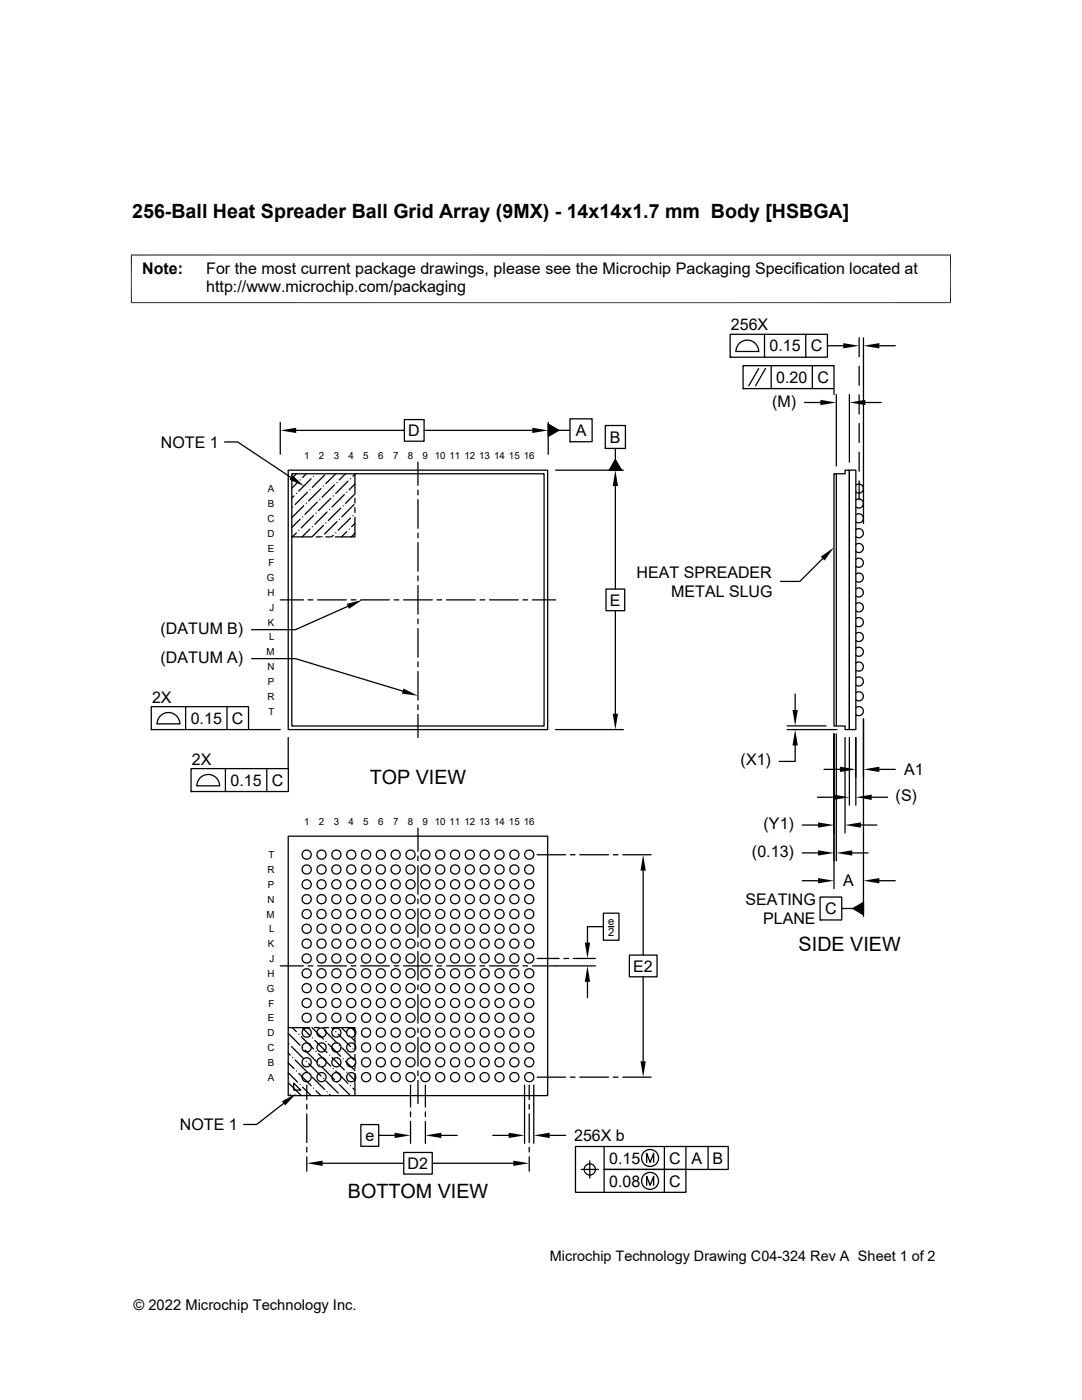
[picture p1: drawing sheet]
<svg xmlns="http://www.w3.org/2000/svg" width="216mm" height="279mm" viewBox="0 0 216 279" stroke-linecap="round" stroke-linejoin="round" font-family="sans-serif">
<g fill="none" stroke="#000" stroke-width=".25">
<path d="M145.7 66.7h19.4v4.6h-19.4zM145.7 71.3h.1M146.8 70.1h4.6a2.26 2.26 0 0 0-2.3-2.2 2.26 2.26 0 0 0-2.2 2.2M148.3 73h18.1v4.6h-18.1zM148.3 77.6h.1M151.4 73.6l-2 3.4M152.5 66.7v4.6M152.7 73.6l-1.9 3.4M153.9 73v4.6M160.8 66.7v4.6M162.1 73v4.6M165.1 69h3.2"/>
<path d="M166.4 77.6v1.1M166.9 78.7v14.3M169.5 78.7v13.5M171.4 67.4v3.8M171.4 73.1v3.8M171.4 78.8v3.8M172.3 67.4v37.1M175.5 69h3.1M44.8 88.2h2.6l10.6 7.1M55.9 84.3v6.4M57.5 93.8h51.8v51.8h-51.8zM58.2 94.6h50.4v50.3h-50.4z"/>
<path d="M58.7 99l-.5 .4M59.1 85.9h21.6M59.1 94.6l-.9 .9M59.1 98.5h.1M59.4 96.3l-1.2 1.1M59.9 95.8h.1M61.1 94.6l-.7 .7M61.3 98.2l-2.4 2.5M61.8 97.7h.1M62.1 95.5l-2.5 2.5M62.6 95.1h.1M63.8 99.7h.1"/>
<path d="M64.1 97.5l-2.5 2.4M64.5 97h.1M64.8 94.8l-2.5 2.5M66 99.5l-2.5 2.4M66.5 99h.1M66.7 96.8l-2.4 2.4M67 94.6l-2 1.9M67.2 96.3h.1M68.7 98.7l-2.4 2.5M68.9 94.6l-1.2 1.2M69.2 98.2h.1M69.4 96l-2.4 2.5"/>
<path d="M69.9 95.5h.1M70.8 96.6l-1.1 1.1M70.8 94.7l-.4 .4M70.8 98.6l-1.9 1.9M70.8 94.6v3.9M70.8 99.4v1M80.7 83.7h3.9v4.4h-3.9zM83.4 92.2v4.7M83.4 97.8v1M83.4 99.7v5.7M84.6 85.9h21.6M109.4 84.6l2.1 1.3-2.1 1.2z"/>
<path d="M109.4 84.3v6.4M110.9 93.8h13.5M111.5 85.9h2.2M113.7 83.6h4.5v4.6h-4.5zM113.7 88.2h.1M120.8 84.9h4v4.6h-4zM120.8 89.5h.1M122.8 97v20.6M122.8 91.7l1.2 2.1h-2.4zM122.8 89.5v2.2M160.5 80.3h3.2M166.4 94.6h2.2v-.8h.9v51.8h-.9v-.7h-2.2z"/>
<path d="M166.9 94.6v50.3M169.5 93.8h1.3v51.8h-1.3zM170.8 99.8a.91 .91 0 0 1 1.2 .1 .91 .91 0 0 1 0 1.2 .91 .91 0 0 1-1.2 .1M170.8 96.8a.91 .91 0 0 1 1.2 .1 .91 .91 0 0 1 0 1.2 .91 .91 0 0 1-1.2 .1M171.4 84.5v3.8M171.4 90.2v3.8M171.4 95.9v3.8M172.7 80.3h3.1M55.9 119.7h4.6M58.2 107.1h3.9M58.4 101.2h.1M59.1 106.3l-.8 .8"/>
<path d="M59.6 105.8h.1M59.9 103.6l-1.7 1.7M60.4 103.1h.1M60.6 100.9l-2.4 2.4M61.1 100.5h.1M61.5 119.7h.9M61.8 105.6l-1.5 1.5M62.3 105.1h.1M62.6 102.9l-2.5 2.4M63.1 102.4h.1M63.1 107.1h1M63.3 100.2l-2.4 2.5"/>
<path d="M63.4 119.7h5.7M64.3 107.1h.1M64.5 104.9l-2.2 2.2M65 107.1h1M65 104.4h.1M65.3 102.2l-2.5 2.4M65.8 101.7h.1M66.5 106.8l-.3 .3M67 106.3h.1M67.2 104.1l-2.4 2.5M67.7 103.6h.1M68 101.4l-2.5 2.5"/>
<path d="M68.5 100.9h.1M69.2 106.1l-1.1 1M69.7 105.6h.1M69.9 103.4l-2.4 2.4M70.1 119.7h.9M70.4 102.9h.1M70.7 100.7l-2.5 2.4M70.8 104.5l-.6 .6M70.8 103.2v3.9h-3.9M70.8 101.3v1M70.8 106.4l-.7 .7M72 119.7h5.7"/>
<path d="M78.6 119.7h1M80.5 119.7h5.8M83.4 106.4v.9M83.4 108.3v5.7M83.4 115v.9M83.4 116.9v5.7M87.2 119.7h1M89.1 119.7h5.7M95.8 119.7h.9M97.7 119.7h5.7M104.4 119.7h.9M106.3 119.7h4.6"/>
<path d="M120.9 117.6h3.8v4.3h-3.8zM164.1 111.5l-4.5 4.5h-3.9M170.8 117.5a.91 .91 0 0 1 1.2 .1 .91 .91 0 0 1 0 1.3 .91 .91 0 0 1-1.2 0M170.8 114.6a.91 .91 0 0 1 1.2 0 .91 .91 0 0 1 0 1.3 .91 .91 0 0 1-1.2 .1M170.8 111.6a.91 .91 0 0 1 1.2 .1 .91 .91 0 0 1 0 1.2 .91 .91 0 0 1-1.2 .1M170.8 108.7a.91 .91 0 0 1 1.2 0 .91 .91 0 0 1 0 1.3 .91 .91 0 0 1-1.2 .1M170.8 105.7a.91 .91 0 0 1 1.2 .1 .91 .91 0 0 1 0 1.2 .91 .91 0 0 1-1.2 .1M170.8 102.7a.91 .91 0 0 1 1.2 .1 .91 .91 0 0 1 0 1.3 .91 .91 0 0 1-1.2 0M50.2 131.4h8.7l21.5 6.5M69.4 121l-10.5 4.7h-8.7M83.4 123.5v1M83.4 125.4v5.7"/>
<path d="M83.4 132.1v1M83.4 134v5.7M122.8 121.9v20.5M158.7 138.5v3.2M170.8 138.3a.91 .91 0 0 1 1.2 0 .91 .91 0 0 1 0 1.3 .91 .91 0 0 1-1.2 .1M170.8 135.3a.91 .91 0 0 1 1.2 .1 .91 .91 0 0 1 0 1.2 .91 .91 0 0 1-1.2 .1M170.8 132.3a.91 .91 0 0 1 1.2 .1 .91 .91 0 0 1 0 1.3 .91 .91 0 0 1-1.2 0M170.8 129.4a.91 .91 0 0 1 1.2 0 .91 .91 0 0 1 0 1.3 .91 .91 0 0 1-1.2 .1M170.8 126.4a.91 .91 0 0 1 1.2 .1 .91 .91 0 0 1 0 1.3 .91 .91 0 0 1-1.2 0M170.8 123.5a.91 .91 0 0 1 1.2 0 .91 .91 0 0 1 0 1.3 .91 .91 0 0 1-1.2 .1M170.8 120.5a.91 .91 0 0 1 1.2 .1 .91 .91 0 0 1 0 1.2 .91 .91 0 0 1-1.2 .1M30.2 141h19.4v4.6h-19.4z"/>
<path d="M30.2 145.6h.1M35.9 144.5a2.26 2.26 0 0 0-2.3-2.3 2.26 2.26 0 0 0-2.3 2.3h4.6M37 141v4.6M38.1 153.4h19.4v4.6h-19.4zM38.1 158h.1M39.3 156.8h4.5M39.3 156.8a2.26 2.26 0 0 1 2.3-2.2 2.26 2.26 0 0 1 2.2 2.2M45 153.4v4.6M45.3 141v4.6M49.6 145.6h6.3M53.2 153.4v4.6M57.5 147.2v6.2"/>
<path d="M83.4 140.7v.9M83.4 142.6v4.6M110.9 145.6h13.5M157.1 145.6h9.9M157.1 144.9h7.7M158.7 148.8v3.2h-3.2M163.1 159.1h3.2M164.4 153.5h3.2M166.4 146.5v30.9M166.9 146.5v25.3M168.6 147.2v19M169.5 147.2v13.5"/>
<path d="M170.8 141.2a.91 .91 0 0 1 1.2 .1 .91 .91 0 0 1 0 1.3 .91 .91 0 0 1-1.2 0M170.8 147.2v13.5M172.3 143.5v39.4M173.9 159.1h3.2M175.5 153.5h3.1M57.5 166.9h51.8v51.8h-51.8zM83.4 165.3v4.6M83.4 170.9v.9M83.4 172.8v5.7M83.4 179.4v1M107.2 170.6h5.6M113.8 170.6h.9"/>
<path d="M115.7 170.6h5.7M122.4 170.6h.9M124.3 170.6h5.6M128.3 173.8v16.8M160.1 164.7h3.1M160.1 170.2h3.1M160.1 175.8h3.1M163.6 179h4.4v4.6h-4.4zM170.1 170.2h3.1M171.8 164.7h3.2M175.5 175.8h3.1M55.9 192.8h4.6"/>
<path d="M61.5 192.8h.9M63.4 192.8h5.7M70.1 192.8h.9M72 192.8h5.7M78.6 192.8h1M80.5 192.8h5.8M83.4 181.3v5.7M83.4 188v1M83.4 189.9v5.7M83.4 196.6v.9M83.4 198.5v5.7M87.2 192.8h1"/>
<path d="M89.1 192.8h5.7M95.8 192.8h.9M97.7 192.8h5.7M104.4 192.8h.9M107.2 191.3h4.4M112.5 191.3h1M114.4 191.3h4.4M117.2 195.9v3.2M118.8 192.8h-12.5M120.4 182.2h3.1v5.4h-3.1zM120.4 184.9h-3.2v3.2M121.4 184.9h1.1"/>
<path d="M125.6 190.6h5.5v4.3h-5.5zM128.3 194.9v16.9M163.6 183.6h.1M168 181.3h2.2M170.2 181.3l2.1-1.2v2.4zM57.5 206.2l2.4 2.4M57.5 210.1l.4 .5M57.5 212.1l1.2 1.2M57.5 214.1l1.9 1.9M57.5 205.1h4.3M57.7 208.3h.1M57.7 216.2l2.4 2.5"/>
<path d="M57.9 218.4h.1M58.1 208.9l2.5 2.4M58.3 205.1l.8 .8M58.4 211.1h.1M58.6 216.2l1.4 1.4h-1.4zM58.9 211.5l2.4 2.5M59.1 213.7h.1M59.6 206.4h.1M59.6 214.2l2.5 2.5M59.9 216.5h.1M60.1 206.9l2.5 2.4M60.3 205.1l1.5 1.5"/>
<path d="M60.4 209.1h.1M60.4 216.9l1.7 1.8M60.9 209.6l2.4 2.4M61.1 211.8h.1M61.2 216.6v2.8M61.6 212.3l2.5 2.4M61.8 214.5h.1M62.3 205.1l2.2 2.3M62.3 207.1h.1M62.3 215l2.5 2.4M62.6 217.2h.1M62.7 205.1h1"/>
<path d="M62.8 207.6l2.5 2.5M63.1 209.8h.1M63.1 217.7l1 1M63.5 210.3l2.5 2.5M63.8 212.5h.1M64.3 205.2h.1M64.3 213l2.4 2.5M64.5 215.2h.1M64.6 205.1h1M64.8 205.7l2.4 2.4M65 207.9h.1M65 215.7l2.5 2.5"/>
<path d="M65.3 217.9h.1M65.5 208.3l2.5 2.5M65.8 210.6h.1M65.8 218.4l.2 .3M66.2 205.1l.3 .3M66.3 211.1l2.4 2.4M66.5 213.3h.1M66.5 205.1h4.3v4.4M67 205.9h.1M67 213.7l2.4 2.5M67.2 216h.1M67.5 206.4l2.4 2.5"/>
<path d="M67.7 208.6h.1M67.7 216.5l2.2 2.2M68 218.7h.1M68.1 205.1l1.1 1M68.2 209.1l2.5 2.4M68.5 211.3h.1M68.9 211.8l1.9 1.9M69.2 214h.1M69.7 206.6h.1M69.7 214.5l1.1 1.1M69.9 216.7h.1M70.1 205.1l.7 .7"/>
<path d="M70.2 207.1l.6 .7M70.4 209.3h.1M70.4 217.2l.4 .4M70.8 210.4v1M70.8 212.3v1M70.8 214.2v4.5M81.9 216.6v4.3M83.4 205.1v1M83.4 207.1v5.7M83.4 213.7v1M83.4 215.6v4.6M84.9 216.6v4.3"/>
<path d="M104.7 216.6v11.6M105.6 216.6v2.8M106.5 216.6v11.6M107.2 215h5.6M113.8 215h.9M115.7 215h5.7M122.4 215h.9M124.3 215h5.6M56.6 220.2l-5.4 4.2h-2.6M61.2 220.4v.9M61.2 222.3v5.7M61.2 229v.9"/>
<path d="M61.2 230.9v2.8M64.4 232.2h16.2M72 224.4h3.6v4.4h-3.6zM75.6 226.6h3.1M80.6 230h5.7v4.3h-5.7zM81.9 221.9v.9M81.9 223.8v4.4M84.9 221.9v.9M84.9 223.8v4.4M86.3 232.2h16.1M88.1 226.6h3.1M98.3 226.6h3.2"/>
<path d="M105.6 220.4v.9M105.6 222.3v5.7M105.6 229v.9M105.6 230.9v2.8M109.7 226.6h3.2M116 233.4h3.4M117.7 231.7v3.4M120.5 228.8v4.6h16.4v4.6h-22.1v-9.2h30.5v4.6h-24.8v4.6M129 232v-1.8l.7 1.8 .7-1.8v1.8M129 236.6v-1.9l.7 1.9 .7-1.9v1.9M132.6 228.8v9.2M136.9 228.8v4.6"/>
<path d="M141.3 228.8v4.6"/>
<circle cx="61.2" cy="179.5" r=".92"/>
<circle cx="61.2" cy="170.6" r=".92"/>
<circle cx="61.2" cy="173.5" r=".92"/>
<circle cx="61.2" cy="176.5" r=".92"/>
<circle cx="64.2" cy="179.5" r=".92"/>
<circle cx="64.2" cy="170.6" r=".92"/>
<circle cx="64.2" cy="173.5" r=".92"/>
<circle cx="64.2" cy="176.5" r=".92"/>
<circle cx="67.1" cy="179.5" r=".92"/>
<circle cx="67.1" cy="170.6" r=".92"/>
<circle cx="67.1" cy="173.5" r=".92"/>
<circle cx="67.1" cy="176.5" r=".92"/>
<circle cx="70.1" cy="179.5" r=".92"/>
<circle cx="70.1" cy="170.6" r=".92"/>
<circle cx="70.1" cy="173.5" r=".92"/>
<circle cx="70.1" cy="176.5" r=".92"/>
<circle cx="73" cy="179.5" r=".92"/>
<circle cx="73" cy="170.6" r=".92"/>
<circle cx="73" cy="173.5" r=".92"/>
<circle cx="73" cy="176.5" r=".92"/>
<circle cx="76" cy="179.5" r=".92"/>
<circle cx="76" cy="170.6" r=".92"/>
<circle cx="76" cy="173.5" r=".92"/>
<circle cx="76" cy="176.5" r=".92"/>
<circle cx="78.9" cy="179.5" r=".92"/>
<circle cx="78.9" cy="170.6" r=".92"/>
<circle cx="78.9" cy="173.5" r=".92"/>
<circle cx="78.9" cy="176.5" r=".92"/>
<circle cx="81.9" cy="179.5" r=".92"/>
<circle cx="81.9" cy="170.6" r=".92"/>
<circle cx="81.9" cy="173.5" r=".92"/>
<circle cx="81.9" cy="176.5" r=".92"/>
<circle cx="84.9" cy="170.6" r=".92"/>
<circle cx="84.9" cy="173.5" r=".92"/>
<circle cx="84.9" cy="176.5" r=".92"/>
<circle cx="84.9" cy="179.5" r=".92"/>
<circle cx="87.8" cy="170.6" r=".92"/>
<circle cx="87.8" cy="173.5" r=".92"/>
<circle cx="87.8" cy="176.5" r=".92"/>
<circle cx="87.8" cy="179.5" r=".92"/>
<circle cx="90.8" cy="170.6" r=".92"/>
<circle cx="90.8" cy="173.5" r=".92"/>
<circle cx="90.8" cy="176.5" r=".92"/>
<circle cx="90.8" cy="179.5" r=".92"/>
<circle cx="93.7" cy="170.6" r=".92"/>
<circle cx="93.7" cy="173.5" r=".92"/>
<circle cx="93.7" cy="176.5" r=".92"/>
<circle cx="93.7" cy="179.5" r=".92"/>
<circle cx="96.7" cy="170.6" r=".92"/>
<circle cx="96.7" cy="173.5" r=".92"/>
<circle cx="96.7" cy="176.5" r=".92"/>
<circle cx="96.7" cy="179.5" r=".92"/>
<circle cx="99.7" cy="170.6" r=".92"/>
<circle cx="99.7" cy="173.5" r=".92"/>
<circle cx="99.7" cy="176.5" r=".92"/>
<circle cx="99.7" cy="179.5" r=".92"/>
<circle cx="102.6" cy="170.6" r=".92"/>
<circle cx="102.6" cy="173.5" r=".92"/>
<circle cx="102.6" cy="176.5" r=".92"/>
<circle cx="102.6" cy="179.5" r=".92"/>
<circle cx="105.6" cy="170.6" r=".92"/>
<circle cx="105.6" cy="173.5" r=".92"/>
<circle cx="105.6" cy="176.5" r=".92"/>
<circle cx="105.6" cy="179.5" r=".92"/>
<circle cx="61.2" cy="182.4" r=".92"/>
<circle cx="61.2" cy="185.4" r=".92"/>
<circle cx="61.2" cy="188.3" r=".92"/>
<circle cx="61.2" cy="191.3" r=".92"/>
<circle cx="61.2" cy="194.2" r=".92"/>
<circle cx="61.2" cy="197.2" r=".92"/>
<circle cx="64.2" cy="182.4" r=".92"/>
<circle cx="64.2" cy="185.4" r=".92"/>
<circle cx="64.2" cy="188.3" r=".92"/>
<circle cx="64.2" cy="191.3" r=".92"/>
<circle cx="64.2" cy="194.2" r=".92"/>
<circle cx="64.2" cy="197.2" r=".92"/>
<circle cx="67.1" cy="182.4" r=".92"/>
<circle cx="67.1" cy="185.4" r=".92"/>
<circle cx="67.1" cy="188.3" r=".92"/>
<circle cx="67.1" cy="191.3" r=".92"/>
<circle cx="67.1" cy="194.2" r=".92"/>
<circle cx="67.1" cy="197.2" r=".92"/>
<circle cx="70.1" cy="182.4" r=".92"/>
<circle cx="70.1" cy="185.4" r=".92"/>
<circle cx="70.1" cy="188.3" r=".92"/>
<circle cx="70.1" cy="191.3" r=".92"/>
<circle cx="70.1" cy="194.2" r=".92"/>
<circle cx="70.1" cy="197.2" r=".92"/>
<circle cx="73" cy="182.4" r=".92"/>
<circle cx="73" cy="185.4" r=".92"/>
<circle cx="73" cy="188.3" r=".92"/>
<circle cx="73" cy="191.3" r=".92"/>
<circle cx="73" cy="194.2" r=".92"/>
<circle cx="73" cy="197.2" r=".92"/>
<circle cx="76" cy="182.4" r=".92"/>
<circle cx="76" cy="185.4" r=".92"/>
<circle cx="76" cy="188.3" r=".92"/>
<circle cx="76" cy="191.3" r=".92"/>
<circle cx="76" cy="194.2" r=".92"/>
<circle cx="76" cy="197.2" r=".92"/>
<circle cx="78.9" cy="182.4" r=".92"/>
<circle cx="78.9" cy="185.4" r=".92"/>
<circle cx="78.9" cy="188.3" r=".92"/>
<circle cx="78.9" cy="191.3" r=".92"/>
<circle cx="78.9" cy="194.2" r=".92"/>
<circle cx="78.9" cy="197.2" r=".92"/>
<circle cx="81.9" cy="182.4" r=".92"/>
<circle cx="81.9" cy="185.4" r=".92"/>
<circle cx="81.9" cy="188.3" r=".92"/>
<circle cx="81.9" cy="191.3" r=".92"/>
<circle cx="81.9" cy="194.2" r=".92"/>
<circle cx="81.9" cy="197.2" r=".92"/>
<circle cx="84.9" cy="182.4" r=".92"/>
<circle cx="84.9" cy="185.4" r=".92"/>
<circle cx="84.9" cy="188.3" r=".92"/>
<circle cx="84.9" cy="191.3" r=".92"/>
<circle cx="84.9" cy="194.2" r=".92"/>
<circle cx="84.9" cy="197.2" r=".92"/>
<circle cx="87.8" cy="182.4" r=".92"/>
<circle cx="87.8" cy="185.4" r=".92"/>
<circle cx="87.8" cy="188.3" r=".92"/>
<circle cx="87.8" cy="191.3" r=".92"/>
<circle cx="87.8" cy="194.2" r=".92"/>
<circle cx="87.8" cy="197.2" r=".92"/>
<circle cx="90.8" cy="182.4" r=".92"/>
<circle cx="90.8" cy="185.4" r=".92"/>
<circle cx="90.8" cy="188.3" r=".92"/>
<circle cx="90.8" cy="191.3" r=".92"/>
<circle cx="90.8" cy="194.2" r=".92"/>
<circle cx="90.8" cy="197.2" r=".92"/>
<circle cx="93.7" cy="182.4" r=".92"/>
<circle cx="93.7" cy="185.4" r=".92"/>
<circle cx="93.7" cy="188.3" r=".92"/>
<circle cx="93.7" cy="191.3" r=".92"/>
<circle cx="93.7" cy="194.2" r=".92"/>
<circle cx="93.7" cy="197.2" r=".92"/>
<circle cx="96.7" cy="182.4" r=".92"/>
<circle cx="96.7" cy="185.4" r=".92"/>
<circle cx="96.7" cy="188.3" r=".92"/>
<circle cx="96.7" cy="191.3" r=".92"/>
<circle cx="96.7" cy="194.2" r=".92"/>
<circle cx="96.7" cy="197.2" r=".92"/>
<circle cx="99.7" cy="182.4" r=".92"/>
<circle cx="99.7" cy="185.4" r=".92"/>
<circle cx="99.7" cy="188.3" r=".92"/>
<circle cx="99.7" cy="191.3" r=".92"/>
<circle cx="99.7" cy="194.2" r=".92"/>
<circle cx="99.7" cy="197.2" r=".92"/>
<circle cx="102.6" cy="182.4" r=".92"/>
<circle cx="102.6" cy="185.4" r=".92"/>
<circle cx="102.6" cy="188.3" r=".92"/>
<circle cx="102.6" cy="191.3" r=".92"/>
<circle cx="102.6" cy="194.2" r=".92"/>
<circle cx="102.6" cy="197.2" r=".92"/>
<circle cx="105.6" cy="182.4" r=".92"/>
<circle cx="105.6" cy="185.4" r=".92"/>
<circle cx="105.6" cy="188.3" r=".92"/>
<circle cx="105.6" cy="191.3" r=".92"/>
<circle cx="105.6" cy="194.2" r=".92"/>
<circle cx="105.6" cy="197.2" r=".92"/>
<circle cx="61.2" cy="200.2" r=".92"/>
<circle cx="61.2" cy="203.1" r=".92"/>
<circle cx="61.2" cy="206.1" r=".92"/>
<circle cx="61.2" cy="209" r=".92"/>
<circle cx="61.2" cy="212" r=".92"/>
<circle cx="61.2" cy="215" r=".92"/>
<circle cx="64.2" cy="200.2" r=".92"/>
<circle cx="64.2" cy="203.1" r=".92"/>
<circle cx="64.2" cy="206.1" r=".92"/>
<circle cx="64.2" cy="209" r=".92"/>
<circle cx="64.2" cy="212" r=".92"/>
<circle cx="64.2" cy="215" r=".92"/>
<circle cx="67.1" cy="200.2" r=".92"/>
<circle cx="67.1" cy="203.1" r=".92"/>
<circle cx="67.1" cy="206.1" r=".92"/>
<circle cx="67.1" cy="209" r=".92"/>
<circle cx="67.1" cy="212" r=".92"/>
<circle cx="67.1" cy="215" r=".92"/>
<circle cx="70.1" cy="200.2" r=".92"/>
<circle cx="70.1" cy="203.1" r=".92"/>
<circle cx="70.1" cy="206.1" r=".92"/>
<circle cx="70.1" cy="209" r=".92"/>
<circle cx="70.1" cy="212" r=".92"/>
<circle cx="70.1" cy="215" r=".92"/>
<circle cx="73" cy="200.2" r=".92"/>
<circle cx="73" cy="203.1" r=".92"/>
<circle cx="73" cy="206.1" r=".92"/>
<circle cx="73" cy="209" r=".92"/>
<circle cx="73" cy="212" r=".92"/>
<circle cx="73" cy="215" r=".92"/>
<circle cx="76" cy="200.2" r=".92"/>
<circle cx="76" cy="203.1" r=".92"/>
<circle cx="76" cy="206.1" r=".92"/>
<circle cx="76" cy="209" r=".92"/>
<circle cx="76" cy="212" r=".92"/>
<circle cx="76" cy="215" r=".92"/>
<circle cx="78.9" cy="200.2" r=".92"/>
<circle cx="78.9" cy="203.1" r=".92"/>
<circle cx="78.9" cy="206.1" r=".92"/>
<circle cx="78.9" cy="209" r=".92"/>
<circle cx="78.9" cy="212" r=".92"/>
<circle cx="78.9" cy="215" r=".92"/>
<circle cx="81.9" cy="200.2" r=".92"/>
<circle cx="81.9" cy="203.1" r=".92"/>
<circle cx="81.9" cy="206.1" r=".92"/>
<circle cx="81.9" cy="209" r=".92"/>
<circle cx="81.9" cy="212" r=".92"/>
<circle cx="81.9" cy="215" r=".92"/>
<circle cx="84.9" cy="200.2" r=".92"/>
<circle cx="84.9" cy="203.1" r=".92"/>
<circle cx="84.9" cy="206.1" r=".92"/>
<circle cx="84.9" cy="209" r=".92"/>
<circle cx="84.9" cy="212" r=".92"/>
<circle cx="84.9" cy="215" r=".92"/>
<circle cx="87.8" cy="200.2" r=".92"/>
<circle cx="87.8" cy="203.1" r=".92"/>
<circle cx="87.8" cy="206.1" r=".92"/>
<circle cx="87.8" cy="209" r=".92"/>
<circle cx="87.8" cy="212" r=".92"/>
<circle cx="87.8" cy="215" r=".92"/>
<circle cx="90.8" cy="200.2" r=".92"/>
<circle cx="90.8" cy="203.1" r=".92"/>
<circle cx="90.8" cy="206.1" r=".92"/>
<circle cx="90.8" cy="209" r=".92"/>
<circle cx="90.8" cy="212" r=".92"/>
<circle cx="90.8" cy="215" r=".92"/>
<circle cx="93.7" cy="200.2" r=".92"/>
<circle cx="93.7" cy="203.1" r=".92"/>
<circle cx="93.7" cy="206.1" r=".92"/>
<circle cx="93.7" cy="209" r=".92"/>
<circle cx="93.7" cy="212" r=".92"/>
<circle cx="93.7" cy="215" r=".92"/>
<circle cx="96.7" cy="200.2" r=".92"/>
<circle cx="96.7" cy="203.1" r=".92"/>
<circle cx="96.7" cy="206.1" r=".92"/>
<circle cx="96.7" cy="209" r=".92"/>
<circle cx="96.7" cy="212" r=".92"/>
<circle cx="96.7" cy="215" r=".92"/>
<circle cx="99.7" cy="200.2" r=".92"/>
<circle cx="99.7" cy="203.1" r=".92"/>
<circle cx="99.7" cy="206.1" r=".92"/>
<circle cx="99.7" cy="209" r=".92"/>
<circle cx="99.7" cy="212" r=".92"/>
<circle cx="99.7" cy="215" r=".92"/>
<circle cx="102.6" cy="200.2" r=".92"/>
<circle cx="102.6" cy="203.1" r=".92"/>
<circle cx="102.6" cy="206.1" r=".92"/>
<circle cx="102.6" cy="209" r=".92"/>
<circle cx="102.6" cy="212" r=".92"/>
<circle cx="102.6" cy="215" r=".92"/>
<circle cx="105.6" cy="200.2" r=".92"/>
<circle cx="105.6" cy="203.1" r=".92"/>
<circle cx="105.6" cy="206.1" r=".92"/>
<circle cx="105.6" cy="209" r=".92"/>
<circle cx="105.6" cy="212" r=".92"/>
<circle cx="105.6" cy="215" r=".92"/>
<circle cx="117.7" cy="233.4" r="1.12"/>
<circle cx="129.7" cy="231.1" r="1.69"/>
<circle cx="129.7" cy="235.7" r="1.69"/>
</g>
<g fill="#000">
<path d="M163.7 79.8l3.2 .5-3.2 .6zM168.3 68.5l3.1 .5-3.1 .5zM169.5 80.3l3.2-.5v1.1zM172.3 69l3.2-.5v1zM58.3 94.8l2.4 2.2-3-1.3zM55.9 85.9l3.2-.5v1zM106.2 85.4l3.2 .5-3.2 .5zM109.4 84.6l2.1 1.3-2.1 1.2zM122.8 93.8l.5 3.2h-1zM122.8 91.7l1.2 2.1h-2.4zM163.8 111.1l2.6-1.9-1.9 2.7zM69.2 120.5l3.1-.8-2.7 1.8z"/>
<path d="M80.5 137.4l2.9 1.5-3.2-.5zM122.3 142.4h1l-.5 3.2zM158.1 141.7h1.1l-.5 3.2zM158.7 145.6l.5 3.2h-1.1zM166.3 158.6l3.2 .5-3.2 .5zM167.6 153l3.2 .5-3.2 .6zM170.8 159.1l3.1-.5v1zM172.3 153.5l3.2-.5v1.1zM128.3 170.6l.6 3.2h-1.1zM163.2 164.1l3.2 .6-3.2 .5zM163.2 169.7l3.2 .5-3.2 .6zM163.2 175.2l3.2 .6-3.2 .5z"/>
<path d="M166.9 170.2l3.2-.5v1.1zM168.6 164.7l3.2-.6v1.1zM172.3 175.8l3.2-.6v1.1zM117.2 192.8l.6 3.1h-1.1zM116.7 188.1h1.1l-.6 3.2zM170.2 181.3l2.1-1.2v2.4zM56.3 219.8l2.8-1.6-2.2 2.4zM127.8 211.8h1.1l-.6 3.2zM61.2 232.2l3.2-.6v1.1zM78.7 226.1l3.2 .5-3.2 .5zM84.9 226.6l3.2-.5v1zM101.5 226.1l3.2 .5-3.2 .5z"/>
<path d="M102.4 231.6l3.2 .6-3.2 .5zM106.5 226.6l3.2-.5v1z"/>
</g>
<path d="M26.1 50.9h163.7M26.2 50.8v9.7M189.7 50.8v9.7M26.1 60.4h163.7" fill="none" stroke="#000" stroke-width=".2"/>
<g font-size="3.9">
<text x="26.4" y="43.5">256-Ball Heat Spreader Ball Grid Array (9MX) - 14x14x1.7 mm Body [HSBGA]</text>
<text x="73.8" y="156.5">TOP VIEW</text>
<text x="159.4" y="189.9">SIDE VIEW</text>
<text x="69.4" y="239.1">BOTTOM VIEW</text>
</g>
<g font-size="3.2">
<text x="28.4" y="54.7">Note:</text>
<text x="41.1" y="58.3">http://www.microchip.com/packaging</text>
<text x="41.1" y="54.7">For the most current package drawings, please see the Microchip Packaging Specification located at</text>
<text x="145.8" y="66">256X</text>
<text x="153.6" y="70.1">0.15</text>
<text x="161.8" y="70.1">C</text>
<text x="154.9" y="76.4">0.20</text>
<text x="163.1" y="76.4">C</text>
<text x="154.1" y="81.1">(M)</text>
<text x="32.1" y="89.3">NOTE 1</text>
<text x="81.5" y="87">D</text>
<text x="114.9" y="87">A</text>
<text x="121.7" y="88.3">B</text>
<text x="127" y="115.3">HEAT SPREADER</text>
<text x="133.9" y="119.1">METAL SLUG</text>
<text x="121.7" y="120.9">E</text>
<text x="32" y="126.5">(DATUM B)</text>
<text x="32" y="132.2">(DATUM A)</text>
<text x="30.3" y="140.3">2X</text>
<text x="38.1" y="144.4">0.15</text>
<text x="46.3" y="144.5">C</text>
<text x="38.3" y="152.6">2X</text>
<text x="147.8" y="152.8">(X1)</text>
<text x="180.4" y="154.7">A1</text>
<text x="46" y="156.8">0.15</text>
<text x="54.2" y="156.8">C</text>
<text x="178.7" y="159.9">(S)</text>
<text x="152.4" y="165.5">(Y1)</text>
<text x="150.1" y="171">(0.13)</text>
<text x="168.3" y="176.9">A</text>
<text x="148.8" y="180.7">SEATING</text>
<text x="152.3" y="184.5">PLANE</text>
<text x="164.6" y="182.5">C</text>
<text x="126.3" y="193.9">E2</text>
<text x="35.9" y="225.5">NOTE 1</text>
<text x="72.9" y="227.7">e</text>
<text x="114.6" y="227.7">256X b</text>
<text x="81.3" y="233.3">D2</text>
<text x="121.6" y="232.2">0.15</text>
<text x="133.5" y="232.2">C</text>
<text x="138" y="232.2">A</text>
<text x="142.2" y="232.2">B</text>
<text x="121.6" y="236.8">0.08</text>
<text x="133.5" y="236.8">C</text>
</g>
<g font-size="2.9">
<text x="109.7" y="251.7">Microchip Technology Drawing C04-324 Rev A Sheet 1 of 2</text>
<text x="26.6" y="261.3">© 2022 Microchip Technology Inc.</text>
</g>
<g font-size="2.2">
<text x="121.3" y="184.7">e</text>
<text x="121.4" y="186.8">2</text>
</g>
<g font-size="1.9">
<text x="60.7" y="91.7">1</text>
<text x="63.6" y="91.7">2</text>
<text x="66.6" y="91.7">3</text>
<text x="69.5" y="91.7">4</text>
<text x="72.5" y="91.7">5</text>
<text x="75.5" y="91.7">6</text>
<text x="78.4" y="91.7">7</text>
<text x="81.4" y="91.7">8</text>
<text x="84.3" y="91.7">9 10 11 12 13 14 15 16</text>
<text x="53.5" y="98.2">A</text>
<text x="53.5" y="101.2">B</text>
<text x="53.4" y="104.1">C</text>
<text x="53.4" y="107.1">D</text>
<text x="53.5" y="110.1">E</text>
<text x="53.6" y="113">F</text>
<text x="53.3" y="116">G</text>
<text x="53.4" y="118.9">H</text>
<text x="53.5" y="124.9">K</text>
<text x="53.8" y="121.9">J</text>
<text x="53.1" y="130.8">M</text>
<text x="53.7" y="127.8">L</text>
<text x="53.4" y="133.7">N</text>
<text x="53.5" y="136.7">P</text>
<text x="53.4" y="139.7">R</text>
<text x="53.6" y="142.6">T</text>
<text x="60.7" y="164.7">1</text>
<text x="63.6" y="164.7">2</text>
<text x="66.6" y="164.7">3</text>
<text x="69.5" y="164.7">4</text>
<text x="72.5" y="164.7">5</text>
<text x="75.5" y="164.7">6</text>
<text x="78.4" y="164.7">7</text>
<text x="81.4" y="164.7">8</text>
<text x="84.3" y="164.7">9 10 11 12 13 14 15 16</text>
<text x="53.6" y="171.3">T</text>
<text x="53.4" y="174.2">R</text>
<text x="53.5" y="177.2">P</text>
<text x="53.1" y="183.1">M</text>
<text x="53.4" y="180.2">N</text>
<text x="53.5" y="189">K</text>
<text x="53.7" y="186.1">L</text>
<text x="53.8" y="192">J</text>
<text x="53.3" y="197.9">G</text>
<text x="53.4" y="194.9">H</text>
<text x="53.5" y="203.8">E</text>
<text x="53.6" y="200.9">F</text>
<text x="53.4" y="209.7">C</text>
<text x="53.4" y="206.8">D</text>
<text x="53.5" y="215.7">A</text>
<text x="53.5" y="212.7">B</text>
</g>
</svg>
